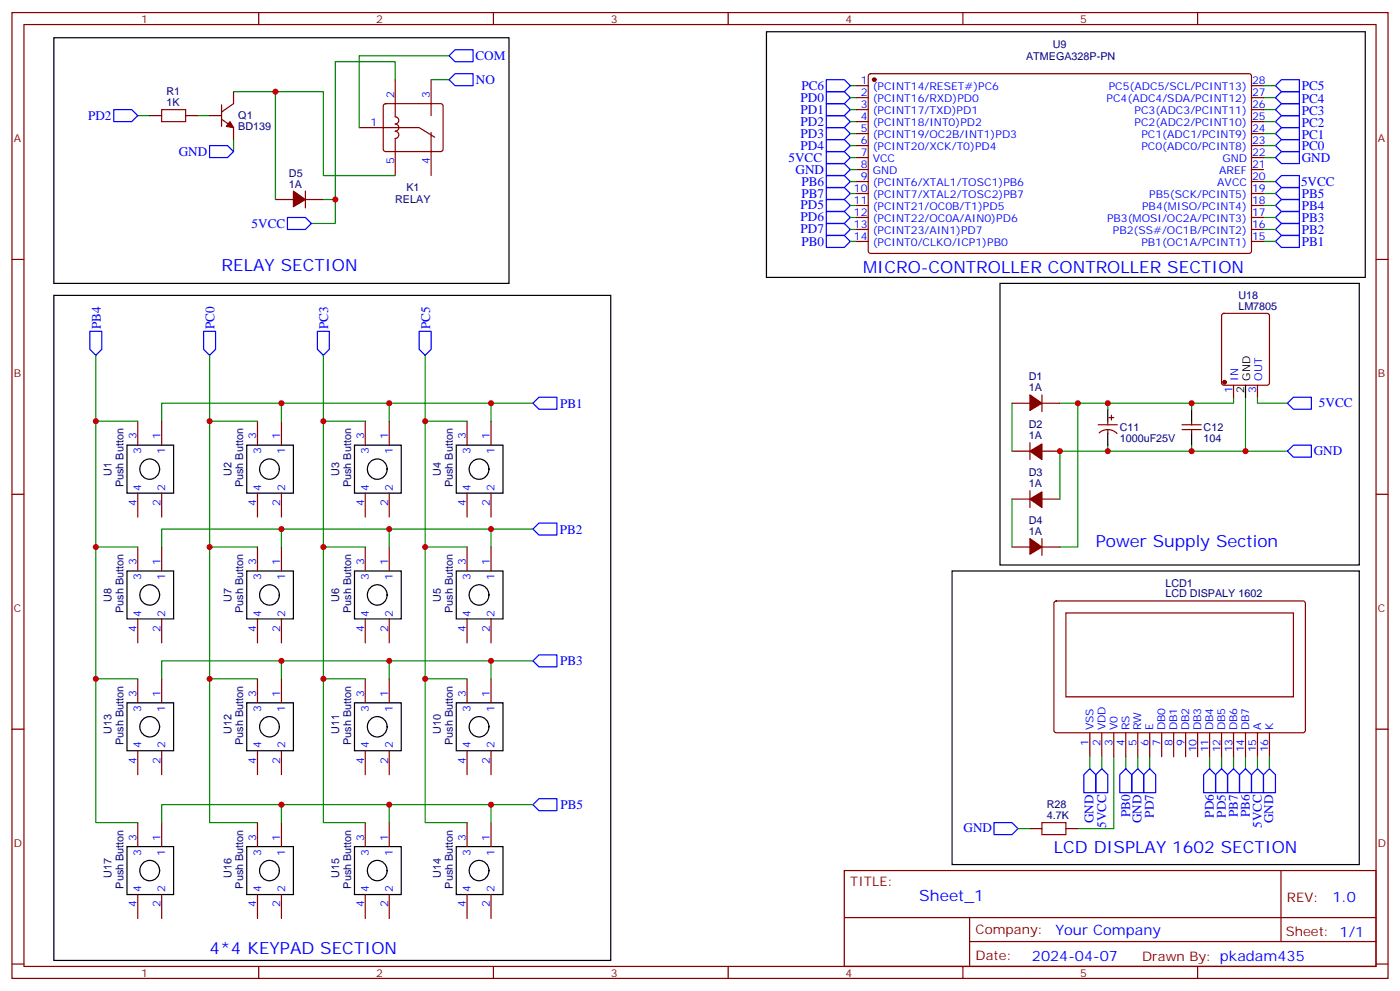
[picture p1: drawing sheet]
<svg xmlns="http://www.w3.org/2000/svg" width="412mm" height="292mm" viewBox="0 0 412 292" stroke-linecap="round" stroke-linejoin="round" font-family="sans-serif">
<g fill="none" stroke="#870000" stroke-width=".35">
<path d="M3.5 3.7h405.4v284.3h-405.4zM7.1 7.2h398.2v277.3h-398.2zM76.2 3.7v3.5M145.3 3.7v3.5M214.5 3.7v3.5M283.6 3.7v3.5M352.8 3.7v3.5M44.1 34h3.5M54.7 34h3.5M61.7 34h3.6M65.3 35.1l3.5 2.5v3.5M65.3 30.9v6.3"/>
<path d="M68.8 27v3.5l-3.5 2.5M105.8 37.6h17.7l4.6 2.8M113.1 30.7l.5-.2h16.2l.5 .2 .2 .5v12.7l-.2 .5-.5 .2h-16.2l-.5-.2-.2-.5v-12.7zM116.4 23.5v10.9a1.06 1.06 0 0 1 1.1 1.1 1.06 1.06 0 0 1-1.1 1 1.06 1.06 0 0 1 1.1 1.1 1.06 1.06 0 0 1-1.1 1 1.06 1.06 0 0 1 1.1 1.1 1.06 1.06 0 0 1-1.1 1v11M127 23.5v10.5M127 39v12.7M252.2 25.2h3.6M252.2 28.8h3.6M252.2 32.3h3.6M252.2 35.8h3.6M252.2 39.3h3.6M256 21.9l.5-.2 111.7 .1 .5 .6-.1 51.8-.7 .4-111.7-.1-.4-.6v-51.5z"/>
<path d="M368.7 25.2h3.5M368.7 28.8h3.5M368.7 32.3h3.5M368.7 35.8h3.5M368.7 39.3h3.5M81.1 58.7h5.3M90 58.7h5.2M90 56.3v4.9M252.2 42.9h3.6M252.2 46.4h3.6M252.2 49.9h3.6M252.2 53.4h3.6"/>
<path d="M252.2 57h3.6M368.7 42.9h3.5M368.7 46.4h3.5M368.7 49.9h3.5M368.7 53.4h3.5M368.7 57h3.5M3.5 76.4h3.6M252.2 60.5h3.6M252.2 64h3.6M252.2 67.6h3.6M252.2 71.1h3.6M368.7 60.5h3.5"/>
<path d="M368.7 64h3.5M368.7 67.6h3.5M368.7 71.1h3.5M405.3 76.4h3.6M360.1 92.5l.4-.2h12.7l.7 .4v20l-.4 .7h-13l-.6-.4-.1-20zM298.1 118.7h5.3M306.9 118.7h5.3M306.9 116.2v5M363.4 113.4v3.5M370.4 113.4v3.5M40.6 124v7.1M47.6 124v7.1"/>
<path d="M75.8 124v7.1M82.9 124v7.1M107.6 124v7.1M114.7 124v7.1M137.6 124v7.1M144.6 124v7.1M298.1 132.8h5.3M303.4 130.4v4.9M306.9 132.8h5.3M323.5 125.1h5.6M323.8 127.4a3.8 3.8 0 0 1 5.2 .2M326.3 124v1.1"/>
<path d="M326.3 126.5v1M326.7 122.9h1.4M327.4 122.2v1.4M348.2 125.1h5.6M348.2 126.5h5.6M351 124v1.1M351 126.5v1M3.5 145.5h3.6M40.6 145.2v7M47.6 145.2v7M75.8 145.2v7M82.9 145.2v7"/>
<path d="M107.6 145.2v7M114.7 145.2v7M137.6 145.2v7M144.6 145.2v7M298.1 146.9h5.3M303.4 144.5v4.9M306.9 158.6v4.9M306.9 146.9h5.3M405.3 145.5h3.6M40.6 161v7.1M47.6 161v7.1M75.8 161v7.1"/>
<path d="M82.9 161v7.1M107.6 161v7.1M114.7 161v7.1M137.6 161v7.1M144.6 161v7.1M298.1 161h5.3M306.9 161h5.3M310.7 177.1l.4-.2 73 .1 .4 .6v37.7l-.7 .4h-72.9l-.5-.7v-37.4zM40.6 182.2v7.1M40.6 199.8v7.1M47.6 182.2v7.1M47.6 199.8v7.1"/>
<path d="M75.8 182.2v7.1M75.8 199.8v7.1M82.9 182.2v7.1M82.9 199.8v7.1M107.6 182.2v7.1M107.6 199.8v7.1M114.7 182.2v7.1M114.7 199.8v7.1M137.6 182.2v7.1M137.6 199.8v7.1M144.6 182.2v7.1M144.6 199.8v7.1"/>
<path d="M314 180.4h67v24.7h-67zM3.5 214.7h3.6M321 215.7v7.1M324.6 215.7v7.1M328.1 215.7v7.1M331.6 215.7v7.1M335.1 215.7v7.1M338.7 215.7v7.1M342.2 215.7v7.1M345.7 215.7v7.1M349.2 215.7v7.1M352.8 215.7v7.1"/>
<path d="M356.3 215.7v7.1M359.8 215.7v7.1M363.4 215.7v7.1M366.9 215.7v7.1M370.4 215.7v7.1M373.9 215.7v7.1M405.3 214.7h3.6M40.6 221v7.1M47.6 221v7.1M75.8 221v7.1M82.9 221v7.1M107.6 221v7.1"/>
<path d="M114.7 221v7.1M137.6 221v7.1M144.6 221v7.1M40.6 242.2v7M47.6 242.2v7M75.8 242.2v7M82.9 242.2v7M107.6 242.2v7M114.7 242.2v7M137.6 242.2v7M144.6 242.2v7M248.7 256.3h156.6v28.2h-156.6z"/>
<path d="M303.4 243.9h3.5M314 243.9h3.5M377.3 256.3v20.9M40.6 263.3v7.1M47.6 263.3v7.1M75.8 263.3v7.1M82.9 263.3v7.1M107.6 263.3v7.1M114.7 263.3v7.1M137.6 263.3v7.1M144.6 263.3v7.1M248.7 270.1h156.5"/>
<path d="M285.6 277.2h119.6M285.6 270.1v14.2M3.5 283.8h3.6M76.2 284.5v3.5M145.3 284.5v3.5M214.5 284.5v3.5M283.6 284.5v3.5M352.8 284.5v3.5M405.3 283.8h3.6"/>
</g>
<g fill="none" stroke="#008700" stroke-width=".35">
<path d="M132.3 16.4h-26.5v21.2M40.6 34h3.5M58.2 34h3.5M68.8 27h12.3v31.7M81.1 27h14.1v24.7h21.2M116.4 23.5v-5.3h-17.6v40.5h-3.6M127 23.5h5.3M250.5 25.2h1.7M250.5 32.3h1.7M250.5 28.8h1.7M250.5 35.8h1.7M250.5 39.3h1.7"/>
<path d="M372.2 25.2h3.5M372.2 32.3h3.5M372.2 28.8h3.5M372.2 35.8h3.5M372.2 39.3h3.5M68.8 41.1v3.5M98.8 58.7v7.1h-7.1M250.5 53.4h1.7M250.5 46.4h1.7M250.5 57h1.7M250.5 42.9h1.7M250.5 49.9h1.7"/>
<path d="M372.2 53.4h3.5M372.2 46.4h3.5M372.2 57h3.5M372.2 42.9h3.5M250.5 64h1.7M250.5 60.5h1.7M250.5 71.1h1.7M250.5 67.6h1.7M372.2 64h3.5M372.2 60.5h3.5M372.2 71.1h3.5M372.2 67.6h3.5"/>
<path d="M28.2 104.6v19.4M61.7 104.6v19.4M82.9 118.7h31.8v5.3M95.2 104.6v19.4M114.7 118.7h29.9v5.3M125.2 104.6v19.4M144.6 118.7h12.4M298.1 118.7v14.1M312.2 118.7h5.3v42.3h-5.3M317.5 118.7h8.8v1.8M326.3 118.7h24.7v1.8M363.4 116.9v1.8h-12.4"/>
<path d="M366.9 116.9v15.9h-15.9M370.4 116.9v1.8h8.8M40.6 124h-12.4v37h12.4M47.6 124v-5.3h35.3v5.3M75.8 124h-14.1v37h14.1M107.6 124h-12.4v37h12.4M137.6 124h-12.4v37h12.4M326.3 131.1v1.7h-14.1v14.1M351 131.1v1.7h-24.7M366.9 132.8h12.3M82.9 155.8h31.8v5.2M114.7 155.8h29.9v5.2"/>
<path d="M144.6 155.8h12.4M298.1 146.9v14.1M28.2 161v38.8h12.4M47.6 161v-5.2h35.3v5.2M61.7 161v38.8h14.1M95.2 161v38.8h12.4M125.2 161v38.8h12.4M28.2 199.8v42.4h12.4M47.6 199.8v-5.2h35.3v5.2M61.7 199.8v42.4h14.1M82.9 194.6h31.8v5.2M95.2 199.8v42.4h12.4"/>
<path d="M114.7 194.6h29.9v5.2M125.2 199.8v42.4h12.4M144.6 194.6h12.4M82.9 236.9h31.8v5.3M114.7 236.9h29.9v5.3M144.6 236.9h12.4M321 222.8v3.5M324.6 222.8v3.5M328.1 222.8v21.1h-10.6M331.6 222.8v3.5M335.1 222.8v3.5M338.7 222.8v3.5"/>
<path d="M356.3 222.8v3.5M359.8 222.8v3.5M363.4 222.8v3.5M366.9 222.8v3.5M370.4 222.8v3.5M373.9 222.8v3.5M47.6 242.2v-5.3h35.3v5.3M299.9 243.9h3.5"/>
</g>
<path d="M47.6 32.3h7.1v3.5h-7.1zM306.9 242.2h7.1v3.5h-7.1z" fill="none" stroke="#a10000" stroke-width=".35"/>
<g fill="none" stroke="#00f" stroke-width=".35">
<path d="M134.1 14.6h5.2v3.6h-5.2l-1.8-1.8zM33.5 32.3h5.3l1.8 1.7-1.8 1.8h-5.3zM134.1 21.7h5.2v3.5h-5.2l-1.8-1.7zM243.4 23.5h5.3l1.8 1.7-1.8 1.8h-5.3zM243.4 37.6h5.3l1.8 1.7-1.8 1.8h-5.3zM243.4 34h5.3l1.8 1.8-1.8 1.8h-5.3zM243.4 30.5h5.3l1.8 1.8-1.8 1.7h-5.3zM243.4 27h5.3l1.8 1.8-1.8 1.7h-5.3zM375.7 28.8l1.8-1.8h5.3v3.5h-5.3zM375.7 25.2l1.8-1.7h5.3v3.5h-5.3zM377.5 30.5h5.3v3.5h-5.3l-1.8-1.7zM377.5 34h5.3v3.6h-5.3l-1.8-1.8z"/>
<path d="M377.5 37.6h5.3v3.5h-5.3l-1.8-1.8zM61.7 42.9h5.3l1.8 1.7-1.8 1.8h-5.3zM243.4 44.6h5.3l1.8 1.8-1.8 1.8h-5.3zM243.4 48.2h5.3l1.8 1.7-1.8 1.8h-5.3zM243.4 55.2h5.3l1.8 1.8-1.8 1.7h-5.3zM243.4 51.7h5.3l1.8 1.7-1.8 1.8h-5.3zM243.4 58.7h5.3l1.8 1.8-1.8 1.8h-5.3zM243.4 41.1h5.3l1.8 1.8-1.8 1.7h-5.3zM375.7 42.9l1.8-1.8h5.3v3.5h-5.3zM375.7 57l1.8-1.8h5.3v3.5h-5.3zM377.5 51.7h5.3v3.5h-5.3l-1.8-1.8zM377.5 44.6h5.3v3.6h-5.3l-1.8-1.8z"/>
<path d="M377.5 58.7h5.3v3.6h-5.3l-1.8-1.8zM84.7 64h5.3l1.7 1.8-1.7 1.8h-5.3zM243.4 69.3h5.3l1.8 1.8-1.8 1.7h-5.3zM243.4 65.8h5.3l1.8 1.8-1.8 1.7h-5.3zM243.4 62.3h5.3l1.8 1.7-1.8 1.8h-5.3zM375.7 64l1.8-1.7h5.3v3.5h-5.3zM377.5 65.8h5.3v3.5h-5.3l-1.8-1.7zM377.5 69.3h5.3v3.5h-5.3l-1.8-1.7zM26.5 97.5h3.5v5.3l-1.8 1.8-1.7-1.8zM60 97.5h3.5v5.3l-1.8 1.8-1.7-1.8zM93.5 97.5h3.5v5.3l-1.8 1.8-1.7-1.8zM123.5 97.5h3.5v5.3l-1.8 1.8-1.7-1.8z"/>
<path d="M157 118.7l1.7-1.8h5.3v3.6h-5.3zM381 116.9h5.3v3.6h-5.3l-1.8-1.8zM379.2 132.8l1.8-1.7h5.3v3.5h-5.3zM157 155.8l1.7-1.8h5.3v3.5h-5.3zM157 194.6l1.7-1.8h5.3v3.5h-5.3zM157 236.9l1.7-1.8h5.3v3.6h-5.3zM319.3 228.1l1.7-1.8 1.8 1.8v5.3h-3.5zM324.6 226.3l1.7 1.8v5.3h-3.5v-5.3zM331.6 226.3l1.8 1.8v5.3h-3.6v-5.3zM333.4 228.1l1.7-1.8 1.8 1.8v5.3h-3.5zM338.7 226.3l1.7 1.8v5.3h-3.5v-5.3zM356.3 226.3l1.8 1.8v5.3h-3.6v-5.3z"/>
<path d="M359.8 226.3l1.8 1.8v5.3h-3.5v-5.3zM363.4 226.3l1.7 1.8v5.3h-3.5v-5.3zM365.1 228.1l1.8-1.8 1.8 1.8v5.3h-3.6zM370.4 226.3l1.8 1.8v5.3h-3.5v-5.3zM373.9 226.3l1.8 1.8v5.3h-3.5v-5.3zM292.8 242.2h5.3l1.8 1.7-1.8 1.8h-5.3z"/>
</g>
<g fill="none" stroke="#000" stroke-width=".35">
<path d="M15.9 11.1h134v72.3h-134zM225.8 9.3h176.4v72.4h-176.4zM15.9 87h164v195.8h-164zM294.6 83.4h105.8v82.9h-105.8zM366.9 113.4v3.5M37.4 131.1h13.8v14.1h-13.8zM72.7 131.1h13.7v14.1h-13.7zM104.4 131.1h13.8v14.1h-13.8zM134.4 131.1h13.8v14.1h-13.8zM326.3 120.5v3.5M326.3 127.5v3.6M351 120.5v3.5"/>
<path d="M351 127.5v3.6M37.4 168.1h13.8v14.1h-13.8zM72.7 168.1h13.7v14.1h-13.7zM104.4 168.1h13.8v14.1h-13.8zM134.4 168.1h13.8v14.1h-13.8zM280.5 168.1h119.9v86.4h-119.9zM37.4 206.9h13.8v14.1h-13.8zM72.7 206.9h13.7v14.1h-13.7zM104.4 206.9h13.8v14.1h-13.8zM134.4 206.9h13.8v14.1h-13.8zM37.4 249.2h13.8v14.1h-13.8zM72.7 249.2h13.7v14.1h-13.7z"/>
<path d="M104.4 249.2h13.8v14.1h-13.8zM134.4 249.2h13.8v14.1h-13.8z"/>
<circle cx="44.1" cy="138.1" r="2.95"/>
<circle cx="79.3" cy="138.1" r="2.95"/>
<circle cx="111.1" cy="138.1" r="2.95"/>
<circle cx="141.1" cy="138.1" r="2.95"/>
<circle cx="44.1" cy="175.1" r="2.95"/>
<circle cx="79.3" cy="175.1" r="2.95"/>
<circle cx="111.1" cy="175.1" r="2.95"/>
<circle cx="141.1" cy="175.1" r="2.95"/>
<circle cx="44.1" cy="213.9" r="2.95"/>
<circle cx="79.3" cy="213.9" r="2.95"/>
<circle cx="111.1" cy="213.9" r="2.95"/>
<circle cx="141.1" cy="213.9" r="2.95"/>
<circle cx="44.1" cy="256.3" r="2.95"/>
<circle cx="79.3" cy="256.3" r="2.95"/>
<circle cx="111.1" cy="256.3" r="2.95"/>
<circle cx="141.1" cy="256.3" r="2.95"/>
</g>
<g fill="#870000" stroke="#870000" stroke-width=".35">
<path d="M67.7 35.8l1.1 1.8-2.1-.4z"/>
<path d="M86.4 56.3l3.6 2.4-3.6 2.2z"/>
<path d="M303.4 116.2l3.5 2.5-3.5 2.1z"/>
<path d="M303.4 132.8l3.5-2.1v4.6z"/>
<path d="M303.4 146.9l3.5-2.1v4.6z"/>
<path d="M303.4 158.6l3.5 2.4-3.5 2.2z"/>
<circle cx="257.5" cy="23.5" r=".53"/>
<circle cx="360.7" cy="112.5" r=".53"/>
</g>
<g fill="#c00">
<circle cx="98.8" cy="58.7" r=".88"/>
<circle cx="81.1" cy="27" r=".88"/>
<circle cx="28.2" cy="161" r=".88"/>
<circle cx="28.2" cy="199.8" r=".88"/>
<circle cx="61.7" cy="161" r=".88"/>
<circle cx="61.7" cy="199.8" r=".88"/>
<circle cx="95.3" cy="161" r=".88"/>
<circle cx="95.3" cy="199.8" r=".88"/>
<circle cx="125.2" cy="161" r=".88"/>
<circle cx="125.2" cy="199.8" r=".88"/>
<circle cx="82.9" cy="118.7" r=".88"/>
<circle cx="114.7" cy="118.7" r=".88"/>
<circle cx="82.9" cy="155.8" r=".88"/>
<circle cx="114.7" cy="155.8" r=".88"/>
<circle cx="82.9" cy="194.6" r=".88"/>
<circle cx="114.7" cy="194.6" r=".88"/>
<circle cx="82.9" cy="236.9" r=".88"/>
<circle cx="114.7" cy="236.9" r=".88"/>
<circle cx="144.6" cy="118.7" r=".88"/>
<circle cx="144.6" cy="155.8" r=".88"/>
<circle cx="144.6" cy="194.6" r=".88"/>
<circle cx="144.6" cy="236.9" r=".88"/>
<circle cx="125.2" cy="124" r=".88"/>
<circle cx="95.3" cy="124" r=".88"/>
<circle cx="61.7" cy="124" r=".88"/>
<circle cx="28.2" cy="124" r=".88"/>
<circle cx="366.9" cy="132.8" r=".88"/>
<circle cx="351" cy="132.8" r=".88"/>
<circle cx="351" cy="118.7" r=".88"/>
<circle cx="317.5" cy="118.7" r=".88"/>
<circle cx="312.2" cy="132.8" r=".88"/>
<circle cx="326.3" cy="118.7" r=".88"/>
<circle cx="326.3" cy="132.8" r=".88"/>
</g>
<g font-size="4.9" fill="#00f">
<text x="65.3" y="79.9">RELAY SECTION</text>
<text x="254.3" y="80.3">MICRO-CONTROLLER CONTROLLER SECTION</text>
<text x="322.8" y="161">Power Supply Section</text>
<text x="310.4" y="251">LCD DISPLAY 1602 SECTION</text>
<text x="61.7" y="281">4*4 KEYPAD SECTION</text>
</g>
<text font-size="4.6" fill="#00f" x="270.8" y="265.3">Sheet_1</text>
<g font-size="4.2" fill="#00f">
<text x="392.5" y="265.6">1.0</text>
<text x="310.9" y="275.1">Your Company</text>
<text x="304" y="282.9">2024-04-07</text>
</g>
<g font-size="3.9" fill="#00f">
<text x="140.1" y="17.7">COM</text>
<text x="140.2" y="24.8">NO</text>
<text x="236.1" y="26.5">PC6</text>
<text x="383.5" y="26.4">PC5</text>
<text x="25.9" y="35.3">PD2</text>
<text x="235.8" y="33.4">PD1</text>
<text x="235.8" y="30">PD0</text>
<text x="383.5" y="30.2">PC4</text>
<text x="383.5" y="33.7">PC3</text>
<text x="235.8" y="40.5">PD3</text>
<text x="235.8" y="37">PD2</text>
<text x="383.5" y="37.3">PC2</text>
<text x="383.5" y="40.8">PC1</text>
<text x="52.6" y="45.9">GND</text>
<text x="232.3" y="47.7">5VCC</text>
<text x="235.8" y="44">PD4</text>
<text x="383.5" y="47.7">GND</text>
<text x="383.5" y="44.2">PC0</text>
<text x="234.3" y="51.2">GND</text>
<text x="236.1" y="58.2">PB7</text>
<text x="236.1" y="54.7">PB6</text>
<text x="383.2" y="54.7">5VCC</text>
<text x="383.5" y="58.4">PB5</text>
<text x="235.8" y="65.2">PD6</text>
<text x="235.8" y="61.7">PD5</text>
<text x="383.5" y="62">PB4</text>
<text x="383.5" y="65.5">PB3</text>
<text x="74.1" y="67">5VCC</text>
<text x="235.8" y="68.7">PD7</text>
<text x="383.5" y="69">PB2</text>
<text x="236.1" y="72.3">PB0</text>
<text x="383.5" y="72.4">PB1</text>
<text x="29.7" y="96.8" transform="rotate(-90 29.7 96.8)">PB4</text>
<text x="63.2" y="96.8" transform="rotate(-90 63.2 96.8)">PC0</text>
<text x="96.7" y="96.8" transform="rotate(-90 96.7 96.8)">PC3</text>
<text x="126.7" y="96.8" transform="rotate(-90 126.7 96.8)">PC5</text>
<text x="388.5" y="119.9">5VCC</text>
<text x="165" y="120">PB1</text>
<text x="387" y="134">GND</text>
<text x="164.9" y="157.1">PB2</text>
<text x="165" y="195.9">PB3</text>
<text x="165.1" y="238.2">PB5</text>
<text x="283.9" y="245.1">GND</text>
<text x="322.2" y="242.3" transform="rotate(-90 322.2 242.3)">GND</text>
<text x="325.8" y="243.7" transform="rotate(-90 325.8 243.7)">5VCC</text>
<text x="332.9" y="240.6" transform="rotate(-90 332.9 240.6)">PB0</text>
<text x="336.3" y="242.3" transform="rotate(-90 336.3 242.3)">GND</text>
<text x="339.9" y="240.8" transform="rotate(-90 339.9 240.8)">PD7</text>
<text x="357.6" y="240.8" transform="rotate(-90 357.6 240.8)">PD6</text>
<text x="361.1" y="240.8" transform="rotate(-90 361.1 240.8)">PD5</text>
<text x="364.6" y="240.6" transform="rotate(-90 364.6 240.6)">PB7</text>
<text x="368.1" y="240.6" transform="rotate(-90 368.1 240.6)">PB6</text>
<text x="371.7" y="243.7" transform="rotate(-90 371.7 243.7)">5VCC</text>
<text x="375.1" y="242.3" transform="rotate(-90 375.1 242.3)">GND</text>
</g>
<g font-size="3.9" fill="#800">
<text x="250.5" y="260.9">TITLE:</text>
<text x="379.1" y="265.6">REV:</text>
<text x="287.4" y="275.1">Company:</text>
<text x="378.7" y="275.7">Sheet: 1/1</text>
<text x="287.4" y="282.8">Date:</text>
<text x="336.4" y="282.8">Drawn By: pkadam435</text>
</g>
<g font-size="3.2" fill="#800">
<text x="41.6" y="6.7">1</text>
<text x="110.8" y="6.7">2</text>
<text x="179.9" y="6.7">3</text>
<text x="249.1" y="6.7">4</text>
<text x="318.2" y="6.7">5</text>
<text x="4.1" y="41.8">A</text>
<text x="405.9" y="41.8">A</text>
<text x="4.1" y="110.9">B</text>
<text x="405.9" y="110.9">B</text>
<text x="4.1" y="180.1">C</text>
<text x="405.9" y="180.1">C</text>
<text x="4.1" y="249.2">D</text>
<text x="405.9" y="249.2">D</text>
<text x="41.6" y="287.5">1</text>
<text x="110.8" y="287.5">2</text>
<text x="179.9" y="287.5">3</text>
<text x="249.1" y="287.5">4</text>
<text x="318.2" y="287.5">5</text>
</g>
<g font-size="3.2" fill="#000080">
<text x="302.3" y="17.5">ATMEGA328P-PN</text>
<text x="310.1" y="14">U9</text>
<text x="49.1" y="28">R1</text>
<text x="49" y="31.2">1K</text>
<text x="70.2" y="35.2">Q1</text>
<text x="70.2" y="38.4">BD139</text>
<text x="85.1" y="52">D5</text>
<text x="85.1" y="55.2">1A</text>
<text x="116.4" y="59.9">RELAY</text>
<text x="119.7" y="56.3">K1</text>
<text x="364.8" y="88.1">U18</text>
<text x="364.8" y="91.2">LM7805</text>
<text x="303.1" y="112">D1</text>
<text x="303.1" y="115.2">1A</text>
<text x="303.1" y="129.3">1A</text>
<text x="303.1" y="126.1">D2</text>
<text x="329.8" y="130.1">1000uF25V</text>
<text x="329.8" y="126.9">C11</text>
<text x="354.5" y="130.1">104</text>
<text x="354.5" y="126.9">C12</text>
<text x="32.9" y="140.2" transform="rotate(-90 32.9 140.2)">U1</text>
<text x="36.4" y="143.4" transform="rotate(-90 36.4 143.4)">Push Button</text>
<text x="68.2" y="140.2" transform="rotate(-90 68.2 140.2)">U2</text>
<text x="71.7" y="143.4" transform="rotate(-90 71.7 143.4)">Push Button</text>
<text x="99.9" y="140.2" transform="rotate(-90 99.9 140.2)">U3</text>
<text x="103.4" y="143.4" transform="rotate(-90 103.4 143.4)">Push Button</text>
<text x="129.9" y="140.2" transform="rotate(-90 129.9 140.2)">U4</text>
<text x="133.4" y="143.4" transform="rotate(-90 133.4 143.4)">Push Button</text>
<text x="303.1" y="143.4">1A</text>
<text x="303.1" y="140.2">D3</text>
<text x="303.1" y="154.3">D4</text>
<text x="303.1" y="157.5">1A</text>
<text x="343.3" y="172.7">LCD1</text>
<text x="32.9" y="177.3" transform="rotate(-90 32.9 177.3)">U8</text>
<text x="68.2" y="177.3" transform="rotate(-90 68.2 177.3)">U7</text>
<text x="99.9" y="177.3" transform="rotate(-90 99.9 177.3)">U6</text>
<text x="129.9" y="177.3" transform="rotate(-90 129.9 177.3)">U5</text>
<text x="343.3" y="175.9">LCD DISPALY 1602</text>
<text x="36.4" y="180.5" transform="rotate(-90 36.4 180.5)">Push Button</text>
<text x="71.7" y="180.5" transform="rotate(-90 71.7 180.5)">Push Button</text>
<text x="103.4" y="180.5" transform="rotate(-90 103.4 180.5)">Push Button</text>
<text x="133.4" y="180.5" transform="rotate(-90 133.4 180.5)">Push Button</text>
<text x="32.9" y="216.1" transform="rotate(-90 32.9 216.1)">U13</text>
<text x="36.4" y="219.3" transform="rotate(-90 36.4 219.3)">Push Button</text>
<text x="68.2" y="216.1" transform="rotate(-90 68.2 216.1)">U12</text>
<text x="71.7" y="219.3" transform="rotate(-90 71.7 219.3)">Push Button</text>
<text x="99.9" y="216.1" transform="rotate(-90 99.9 216.1)">U11</text>
<text x="103.4" y="219.3" transform="rotate(-90 103.4 219.3)">Push Button</text>
<text x="129.9" y="216.1" transform="rotate(-90 129.9 216.1)">U10</text>
<text x="133.4" y="219.3" transform="rotate(-90 133.4 219.3)">Push Button</text>
<text x="308.3" y="237.9">R28</text>
<text x="308.3" y="241.1">4.7K</text>
<text x="32.9" y="258.4" transform="rotate(-90 32.9 258.4)">U17</text>
<text x="36.4" y="261.6" transform="rotate(-90 36.4 261.6)">Push Button</text>
<text x="68.2" y="258.4" transform="rotate(-90 68.2 258.4)">U16</text>
<text x="71.7" y="261.6" transform="rotate(-90 71.7 261.6)">Push Button</text>
<text x="99.9" y="258.4" transform="rotate(-90 99.9 258.4)">U15</text>
<text x="103.4" y="261.6" transform="rotate(-90 103.4 261.6)">Push Button</text>
<text x="129.9" y="258.4" transform="rotate(-90 129.9 258.4)">U14</text>
<text x="133.4" y="261.6" transform="rotate(-90 133.4 261.6)">Push Button</text>
</g>
<g font-size="3.2" fill="#00f">
<text x="116.1" y="28.8" transform="rotate(-90 116.1 28.8)">2</text>
<text x="126.6" y="28.8" transform="rotate(-90 126.6 28.8)">3</text>
<text x="253.6" y="28.4">2</text>
<text x="253.6" y="24.9">1</text>
<text x="257.1" y="26.6">(PCINT14/RESET#)PC6</text>
<text x="326.6" y="26.6">PC5(ADC5/SCL/PCINT13)</text>
<text x="368.8" y="24.9">28</text>
<text x="368.8" y="28.4">27</text>
<text x="253.6" y="35.5">4</text>
<text x="253.6" y="31.9">3</text>
<text x="257.1" y="33.7">(PCINT17/TXD)PD1</text>
<text x="257.1" y="30.2">(PCINT16/RXD)PD0</text>
<text x="326" y="30.2">PC4(ADC4/SDA/PCINT12)</text>
<text x="334.2" y="33.7">PC3(ADC3/PCINT11)</text>
<text x="368.8" y="31.9">26</text>
<text x="368.8" y="35.5">25</text>
<text x="109.1" y="37.2">1</text>
<text x="253.6" y="39">5</text>
<text x="257.1" y="40.7">(PCINT19/OC2B/INT1)PD3</text>
<text x="257.1" y="37.2">(PCINT18/INT0)PD2</text>
<text x="334.2" y="37.2">PC2(ADC2/PCINT10)</text>
<text x="336.2" y="40.7">PC1(ADC1/PCINT9)</text>
<text x="368.8" y="39">24</text>
<text x="253.6" y="46">7</text>
<text x="253.6" y="42.5">6</text>
<text x="257.1" y="47.8">VCC</text>
<text x="257.1" y="44.3">(PCINT20/XCK/T0)PD4</text>
<text x="336.2" y="44.3">PC0(ADC0/PCINT8)</text>
<text x="360.1" y="47.8">GND</text>
<text x="368.8" y="42.5">23</text>
<text x="368.8" y="46">22</text>
<text x="116.1" y="48.4" transform="rotate(-90 116.1 48.4)">5</text>
<text x="126.6" y="48.4" transform="rotate(-90 126.6 48.4)">4</text>
<text x="253.6" y="53.1">9</text>
<text x="253.6" y="49.6">8</text>
<text x="257.1" y="51.3">GND</text>
<text x="359.1" y="51.3">AREF</text>
<text x="368.8" y="49.6">21</text>
<text x="368.8" y="53.1">20</text>
<text x="251.6" y="56.6">10</text>
<text x="257.1" y="58.4">(PCINT7/XTAL2/TOSC2)PB7</text>
<text x="257.1" y="54.9">(PCINT6/XTAL1/TOSC1)PB6</text>
<text x="338.5" y="58.4">PB5(SCK/PCINT5)</text>
<text x="358.6" y="54.9">AVCC</text>
<text x="368.8" y="56.6">19</text>
<text x="251.6" y="63.7">12</text>
<text x="251.6" y="60.1">11</text>
<text x="257.1" y="65.4">(PCINT22/OC0A/AIN0)PD6</text>
<text x="257.1" y="61.9">(PCINT21/OC0B/T1)PD5</text>
<text x="326.1" y="65.4">PB3(MOSI/OC2A/PCINT3)</text>
<text x="336.4" y="61.9">PB4(MISO/PCINT4)</text>
<text x="368.8" y="60.1">18</text>
<text x="368.8" y="63.7">17</text>
<text x="251.6" y="70.7">14</text>
<text x="251.6" y="67.2">13</text>
<text x="257.1" y="69">(PCINT23/AIN1)PD7</text>
<text x="327.8" y="69">PB2(SS#/OC1B/PCINT2)</text>
<text x="368.8" y="67.2">16</text>
<text x="368.8" y="70.7">15</text>
<text x="257.1" y="72.5">(PCINT0/CLKO/ICP1)PB0</text>
<text x="336.2" y="72.5">PB1(OC1A/PCINT1)</text>
<text x="364.8" y="112.1" transform="rotate(-90 364.8 112.1)">IN</text>
<text x="371.8" y="112.1" transform="rotate(-90 371.8 112.1)">OUT</text>
<text x="363" y="115.6" transform="rotate(-90 363 115.6)">1</text>
<text x="370.1" y="115.6" transform="rotate(-90 370.1 115.6)">3</text>
<text x="40.2" y="129.3" transform="rotate(-90 40.2 129.3)">3</text>
<text x="47.3" y="129.3" transform="rotate(-90 47.3 129.3)">1</text>
<text x="75.5" y="129.3" transform="rotate(-90 75.5 129.3)">3</text>
<text x="82.5" y="129.3" transform="rotate(-90 82.5 129.3)">1</text>
<text x="107.2" y="129.3" transform="rotate(-90 107.2 129.3)">3</text>
<text x="114.3" y="129.3" transform="rotate(-90 114.3 129.3)">1</text>
<text x="137.2" y="129.3" transform="rotate(-90 137.2 129.3)">3</text>
<text x="144.3" y="129.3" transform="rotate(-90 144.3 129.3)">1</text>
<text x="41.6" y="133.8" transform="rotate(-90 41.6 133.8)">3</text>
<text x="48.7" y="133.8" transform="rotate(-90 48.7 133.8)">1</text>
<text x="76.9" y="133.8" transform="rotate(-90 76.9 133.8)">3</text>
<text x="84" y="133.8" transform="rotate(-90 84 133.8)">1</text>
<text x="108.7" y="133.8" transform="rotate(-90 108.7 133.8)">3</text>
<text x="115.7" y="133.8" transform="rotate(-90 115.7 133.8)">1</text>
<text x="138.6" y="133.8" transform="rotate(-90 138.6 133.8)">3</text>
<text x="145.7" y="133.8" transform="rotate(-90 145.7 133.8)">1</text>
<text x="40.2" y="148.9" transform="rotate(-90 40.2 148.9)">4</text>
<text x="41.6" y="144.5" transform="rotate(-90 41.6 144.5)">4</text>
<text x="47.3" y="148.9" transform="rotate(-90 47.3 148.9)">2</text>
<text x="48.7" y="144.5" transform="rotate(-90 48.7 144.5)">2</text>
<text x="75.5" y="148.9" transform="rotate(-90 75.5 148.9)">4</text>
<text x="76.9" y="144.5" transform="rotate(-90 76.9 144.5)">4</text>
<text x="82.5" y="148.9" transform="rotate(-90 82.5 148.9)">2</text>
<text x="84" y="144.5" transform="rotate(-90 84 144.5)">2</text>
<text x="107.2" y="148.9" transform="rotate(-90 107.2 148.9)">4</text>
<text x="108.7" y="144.5" transform="rotate(-90 108.7 144.5)">4</text>
<text x="114.3" y="148.9" transform="rotate(-90 114.3 148.9)">2</text>
<text x="115.7" y="144.5" transform="rotate(-90 115.7 144.5)">2</text>
<text x="137.2" y="148.9" transform="rotate(-90 137.2 148.9)">4</text>
<text x="138.6" y="144.5" transform="rotate(-90 138.6 144.5)">4</text>
<text x="144.3" y="148.9" transform="rotate(-90 144.3 148.9)">2</text>
<text x="145.7" y="144.5" transform="rotate(-90 145.7 144.5)">2</text>
<text x="40.2" y="166.3" transform="rotate(-90 40.2 166.3)">3</text>
<text x="47.3" y="166.3" transform="rotate(-90 47.3 166.3)">1</text>
<text x="75.5" y="166.3" transform="rotate(-90 75.5 166.3)">3</text>
<text x="82.5" y="166.3" transform="rotate(-90 82.5 166.3)">1</text>
<text x="107.2" y="166.3" transform="rotate(-90 107.2 166.3)">3</text>
<text x="114.3" y="166.3" transform="rotate(-90 114.3 166.3)">1</text>
<text x="137.2" y="166.3" transform="rotate(-90 137.2 166.3)">3</text>
<text x="144.3" y="166.3" transform="rotate(-90 144.3 166.3)">1</text>
<text x="41.6" y="170.8" transform="rotate(-90 41.6 170.8)">3</text>
<text x="48.7" y="170.8" transform="rotate(-90 48.7 170.8)">1</text>
<text x="76.9" y="170.8" transform="rotate(-90 76.9 170.8)">3</text>
<text x="84" y="170.8" transform="rotate(-90 84 170.8)">1</text>
<text x="108.7" y="170.8" transform="rotate(-90 108.7 170.8)">3</text>
<text x="115.7" y="170.8" transform="rotate(-90 115.7 170.8)">1</text>
<text x="138.6" y="170.8" transform="rotate(-90 138.6 170.8)">3</text>
<text x="145.7" y="170.8" transform="rotate(-90 145.7 170.8)">1</text>
<text x="40.2" y="186" transform="rotate(-90 40.2 186)">4</text>
<text x="41.6" y="181.5" transform="rotate(-90 41.6 181.5)">4</text>
<text x="47.3" y="186" transform="rotate(-90 47.3 186)">2</text>
<text x="48.7" y="181.5" transform="rotate(-90 48.7 181.5)">2</text>
<text x="75.5" y="186" transform="rotate(-90 75.5 186)">4</text>
<text x="76.9" y="181.5" transform="rotate(-90 76.9 181.5)">4</text>
<text x="82.5" y="186" transform="rotate(-90 82.5 186)">2</text>
<text x="84" y="181.5" transform="rotate(-90 84 181.5)">2</text>
<text x="107.2" y="186" transform="rotate(-90 107.2 186)">4</text>
<text x="108.7" y="181.5" transform="rotate(-90 108.7 181.5)">4</text>
<text x="114.3" y="186" transform="rotate(-90 114.3 186)">2</text>
<text x="115.7" y="181.5" transform="rotate(-90 115.7 181.5)">2</text>
<text x="137.2" y="186" transform="rotate(-90 137.2 186)">4</text>
<text x="138.6" y="181.5" transform="rotate(-90 138.6 181.5)">4</text>
<text x="144.3" y="186" transform="rotate(-90 144.3 186)">2</text>
<text x="145.7" y="181.5" transform="rotate(-90 145.7 181.5)">2</text>
<text x="40.2" y="205.1" transform="rotate(-90 40.2 205.1)">3</text>
<text x="41.6" y="209.6" transform="rotate(-90 41.6 209.6)">3</text>
<text x="47.3" y="205.1" transform="rotate(-90 47.3 205.1)">1</text>
<text x="48.7" y="209.6" transform="rotate(-90 48.7 209.6)">1</text>
<text x="75.5" y="205.1" transform="rotate(-90 75.5 205.1)">3</text>
<text x="76.9" y="209.6" transform="rotate(-90 76.9 209.6)">3</text>
<text x="82.5" y="205.1" transform="rotate(-90 82.5 205.1)">1</text>
<text x="84" y="209.6" transform="rotate(-90 84 209.6)">1</text>
<text x="107.2" y="205.1" transform="rotate(-90 107.2 205.1)">3</text>
<text x="108.7" y="209.6" transform="rotate(-90 108.7 209.6)">3</text>
<text x="114.3" y="205.1" transform="rotate(-90 114.3 205.1)">1</text>
<text x="115.7" y="209.6" transform="rotate(-90 115.7 209.6)">1</text>
<text x="137.2" y="205.1" transform="rotate(-90 137.2 205.1)">3</text>
<text x="138.6" y="209.6" transform="rotate(-90 138.6 209.6)">3</text>
<text x="144.3" y="205.1" transform="rotate(-90 144.3 205.1)">1</text>
<text x="145.7" y="209.6" transform="rotate(-90 145.7 209.6)">1</text>
<text x="322.1" y="215" transform="rotate(-90 322.1 215)">VSS</text>
<text x="325.6" y="215" transform="rotate(-90 325.6 215)">VDD</text>
<text x="329.1" y="215" transform="rotate(-90 329.1 215)">V0</text>
<text x="332.7" y="215" transform="rotate(-90 332.7 215)">RS</text>
<text x="336.2" y="215" transform="rotate(-90 336.2 215)">RW</text>
<text x="339.7" y="215" transform="rotate(-90 339.7 215)">E</text>
<text x="343.3" y="215" transform="rotate(-90 343.3 215)">DB0</text>
<text x="346.8" y="215" transform="rotate(-90 346.8 215)">DB1</text>
<text x="350.3" y="215" transform="rotate(-90 350.3 215)">DB2</text>
<text x="353.8" y="215" transform="rotate(-90 353.8 215)">DB3</text>
<text x="357.4" y="215" transform="rotate(-90 357.4 215)">DB4</text>
<text x="360.9" y="215" transform="rotate(-90 360.9 215)">DB5</text>
<text x="364.4" y="215" transform="rotate(-90 364.4 215)">DB6</text>
<text x="367.9" y="215" transform="rotate(-90 367.9 215)">DB7</text>
<text x="371.5" y="215" transform="rotate(-90 371.5 215)">A</text>
<text x="375" y="215" transform="rotate(-90 375 215)">K</text>
<text x="41.6" y="220.3" transform="rotate(-90 41.6 220.3)">4</text>
<text x="48.7" y="220.3" transform="rotate(-90 48.7 220.3)">2</text>
<text x="76.9" y="220.3" transform="rotate(-90 76.9 220.3)">4</text>
<text x="84" y="220.3" transform="rotate(-90 84 220.3)">2</text>
<text x="108.7" y="220.3" transform="rotate(-90 108.7 220.3)">4</text>
<text x="115.7" y="220.3" transform="rotate(-90 115.7 220.3)">2</text>
<text x="138.6" y="220.3" transform="rotate(-90 138.6 220.3)">4</text>
<text x="145.7" y="220.3" transform="rotate(-90 145.7 220.3)">2</text>
<text x="320.7" y="219.5" transform="rotate(-90 320.7 219.5)">1</text>
<text x="324.2" y="219.5" transform="rotate(-90 324.2 219.5)">2</text>
<text x="327.7" y="219.5" transform="rotate(-90 327.7 219.5)">3</text>
<text x="331.3" y="219.5" transform="rotate(-90 331.3 219.5)">4</text>
<text x="334.8" y="219.5" transform="rotate(-90 334.8 219.5)">5</text>
<text x="338.3" y="219.5" transform="rotate(-90 338.3 219.5)">6</text>
<text x="341.8" y="219.5" transform="rotate(-90 341.8 219.5)">7</text>
<text x="345.4" y="219.5" transform="rotate(-90 345.4 219.5)">8</text>
<text x="348.9" y="219.5" transform="rotate(-90 348.9 219.5)">9</text>
<text x="352.4" y="221.5" transform="rotate(-90 352.4 221.5)">10</text>
<text x="356" y="221.5" transform="rotate(-90 356 221.5)">11</text>
<text x="359.5" y="221.5" transform="rotate(-90 359.5 221.5)">12</text>
<text x="363" y="221.5" transform="rotate(-90 363 221.5)">13</text>
<text x="366.5" y="221.5" transform="rotate(-90 366.5 221.5)">14</text>
<text x="370.1" y="221.5" transform="rotate(-90 370.1 221.5)">15</text>
<text x="373.6" y="221.5" transform="rotate(-90 373.6 221.5)">16</text>
<text x="40.2" y="224.8" transform="rotate(-90 40.2 224.8)">4</text>
<text x="47.3" y="224.8" transform="rotate(-90 47.3 224.8)">2</text>
<text x="75.5" y="224.8" transform="rotate(-90 75.5 224.8)">4</text>
<text x="82.5" y="224.8" transform="rotate(-90 82.5 224.8)">2</text>
<text x="107.2" y="224.8" transform="rotate(-90 107.2 224.8)">4</text>
<text x="114.3" y="224.8" transform="rotate(-90 114.3 224.8)">2</text>
<text x="137.2" y="224.8" transform="rotate(-90 137.2 224.8)">4</text>
<text x="144.3" y="224.8" transform="rotate(-90 144.3 224.8)">2</text>
<text x="40.2" y="247.5" transform="rotate(-90 40.2 247.5)">3</text>
<text x="41.6" y="252" transform="rotate(-90 41.6 252)">3</text>
<text x="47.3" y="247.5" transform="rotate(-90 47.3 247.5)">1</text>
<text x="48.7" y="252" transform="rotate(-90 48.7 252)">1</text>
<text x="75.5" y="247.5" transform="rotate(-90 75.5 247.5)">3</text>
<text x="76.9" y="252" transform="rotate(-90 76.9 252)">3</text>
<text x="82.5" y="247.5" transform="rotate(-90 82.5 247.5)">1</text>
<text x="84" y="252" transform="rotate(-90 84 252)">1</text>
<text x="107.2" y="247.5" transform="rotate(-90 107.2 247.5)">3</text>
<text x="108.7" y="252" transform="rotate(-90 108.7 252)">3</text>
<text x="114.3" y="247.5" transform="rotate(-90 114.3 247.5)">1</text>
<text x="115.7" y="252" transform="rotate(-90 115.7 252)">1</text>
<text x="137.2" y="247.5" transform="rotate(-90 137.2 247.5)">3</text>
<text x="138.6" y="252" transform="rotate(-90 138.6 252)">3</text>
<text x="144.3" y="247.5" transform="rotate(-90 144.3 247.5)">1</text>
<text x="145.7" y="252" transform="rotate(-90 145.7 252)">1</text>
<text x="41.6" y="262.6" transform="rotate(-90 41.6 262.6)">4</text>
<text x="48.7" y="262.6" transform="rotate(-90 48.7 262.6)">2</text>
<text x="76.9" y="262.6" transform="rotate(-90 76.9 262.6)">4</text>
<text x="84" y="262.6" transform="rotate(-90 84 262.6)">2</text>
<text x="108.7" y="262.6" transform="rotate(-90 108.7 262.6)">4</text>
<text x="115.7" y="262.6" transform="rotate(-90 115.7 262.6)">2</text>
<text x="138.6" y="262.6" transform="rotate(-90 138.6 262.6)">4</text>
<text x="145.7" y="262.6" transform="rotate(-90 145.7 262.6)">2</text>
<text x="40.2" y="267.1" transform="rotate(-90 40.2 267.1)">4</text>
<text x="47.3" y="267.1" transform="rotate(-90 47.3 267.1)">2</text>
<text x="75.5" y="267.1" transform="rotate(-90 75.5 267.1)">4</text>
<text x="82.5" y="267.1" transform="rotate(-90 82.5 267.1)">2</text>
<text x="107.2" y="267.1" transform="rotate(-90 107.2 267.1)">4</text>
<text x="114.3" y="267.1" transform="rotate(-90 114.3 267.1)">2</text>
<text x="137.2" y="267.1" transform="rotate(-90 137.2 267.1)">4</text>
<text x="144.3" y="267.1" transform="rotate(-90 144.3 267.1)">2</text>
</g>
<g font-size="3.2">
<text x="368.3" y="112.1" transform="rotate(-90 368.3 112.1)">GND</text>
<text x="366.5" y="115.6" transform="rotate(-90 366.5 115.6)">2</text>
</g>
</svg>
